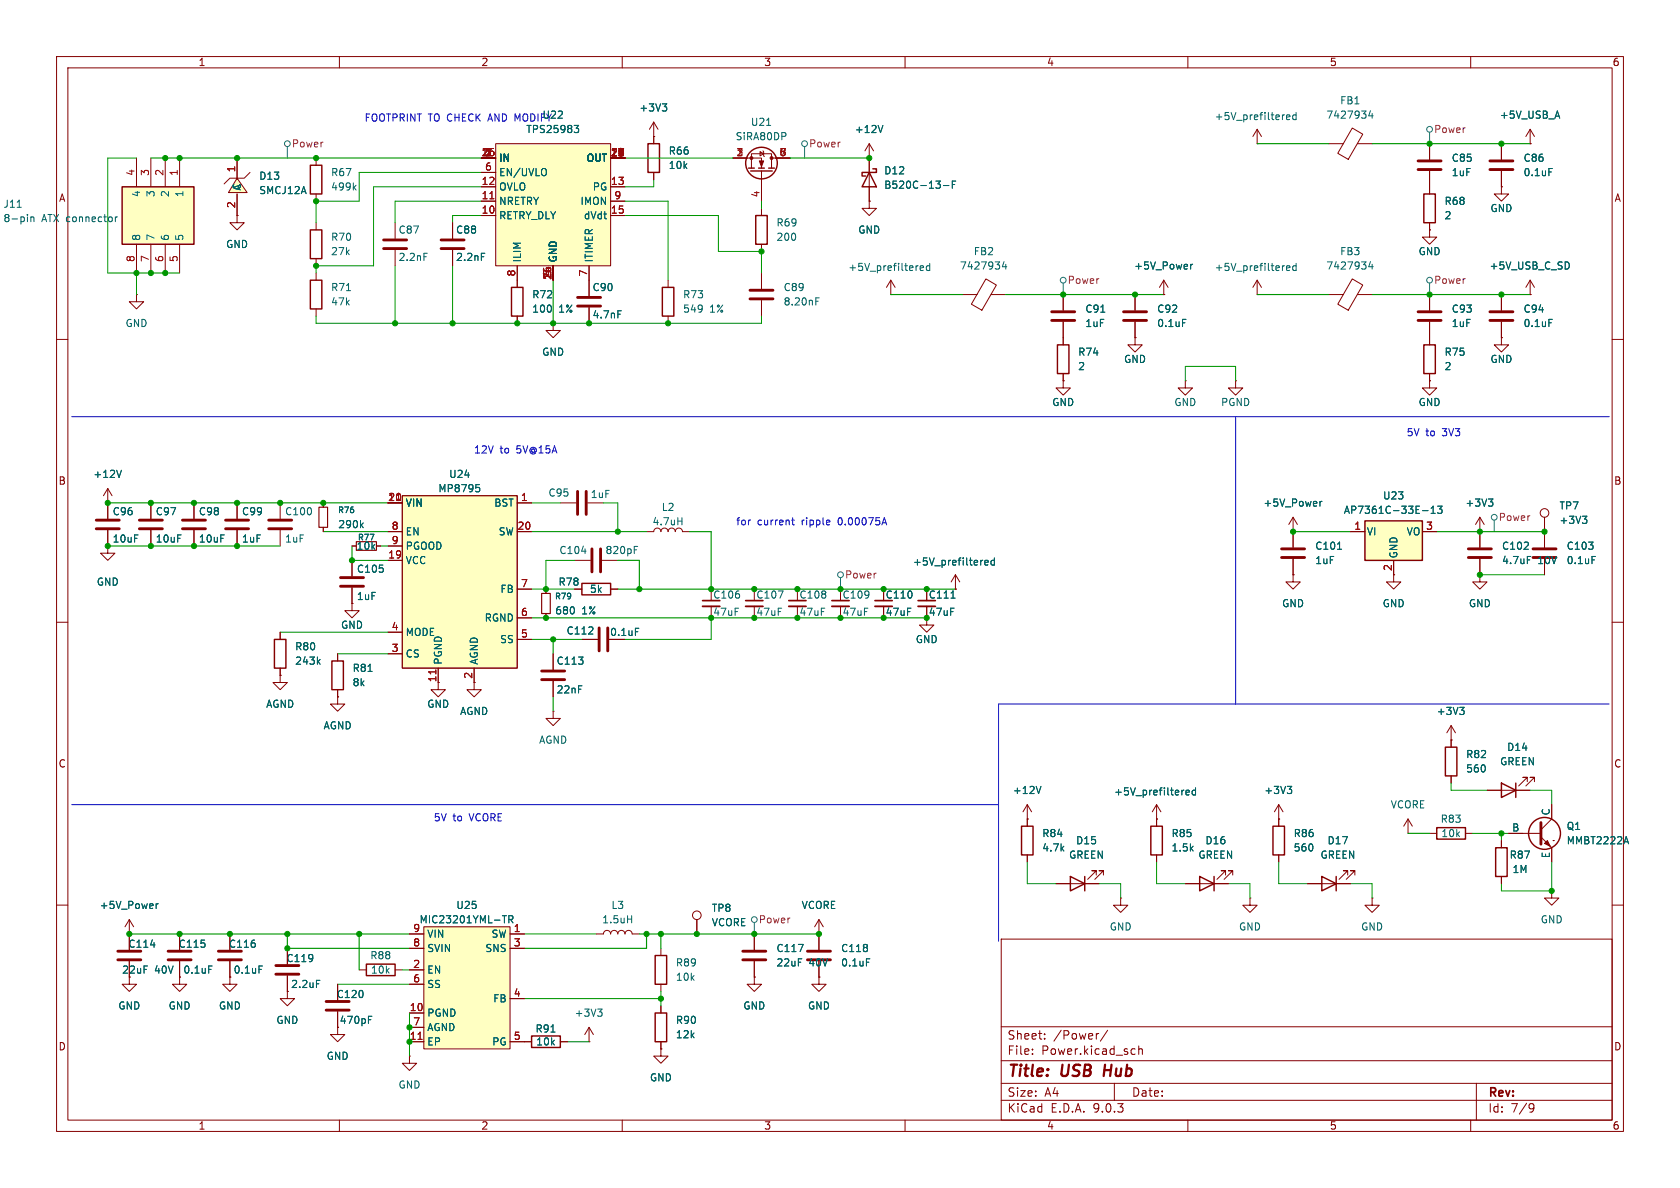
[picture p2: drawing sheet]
<svg xmlns="http://www.w3.org/2000/svg" width="297mm" height="210mm" viewBox="0 0 297 210" stroke-linecap="round" stroke-linejoin="round" font-family="sans-serif">
<g fill="none" stroke="#840000" stroke-width=".18">
<path d="M10 10h277v190h-277zM12 12h273v186h-273zM60 10v2M110 10v2M160 10v2M210 10v2M260 10v2M55.9 27.9v1.3M55.9 34.3v1.3M55.9 39.4v1.2M24.1 52.1v1.2h-1.2l1.2 1.3 1.3-1.3h-1.3M24.1 52.1h.1"/>
<path d="M55.9 45.7v1.3M97.8 57.2v1.2h1.3l-1.3 1.3-1.3-1.3h1.3M97.8 57.2h.1M222.2 52.1h.1M222.2 49.5l-.7 1.3M222.2 49.5l.8 1.3M222.2 49.5v2.6M10 60h2M285 60h2M19 88.9h.1M19 86.4v5.3M19 93.7v2.8"/>
<path d="M19 86.4l-.7 1.2M19 86.4l.8 1.2M26.7 88.9v2.8M26.7 93.7v2.8M34.3 88.9v2.8M34.3 93.7v2.8M41.9 88.9v2.8M41.9 93.7v2.8M49.5 88.9v2.8M49.5 93.7v2.8M114.3 94h1.3a.64 .64 0 0 1 .6-.7 .64 .64 0 0 1 .6 .7 .64 .64 0 0 1 .7-.7 .64 .64 0 0 1 .6 .7 .64 .64 0 0 1 .6-.7 .64 .64 0 0 1 .7 .7 .64 .64 0 0 1 .6-.7 .64 .64 0 0 1 .6 .7h1.3M10 110h2"/>
<path d="M285 110h2M10 160h2M144.8 165.1h.1M144.8 162.6l-.8 1.2M144.8 162.6l.7 1.2M144.8 162.6v2.5M177 166h108v32h-108zM285 160h2M60 198v2M92.7 184.2h1.3M99.1 184.2h1.2M110 198v2"/>
<path d="M160 198v2M177 194.5h108M177 191.5h108M177 187.5h108M177 181.5h108M182.5 186.3v.1M182.5 185.5v.1M184.7 183.6v.1M184.7 182.8v.1M194.2 182.7l-.2 .1M195.8 182.1l-1.3 2M197 191.5v3"/>
<path d="M200.2 185.4l.5 .1M200.7 186.3l-.5 .1M201.3 185.5l.2-.1 .4 .1 .1 .9M201.3 184.9v1.5M210 198v2M260 198v2M261 191.5v6.5M270.6 195.1l.5 .1a.99 .99 0 0 1-.4 1.4h-.2M271.2 195.7l-.3 .3h-.3"/>
</g>
<path d="M195.4 188.2l-.3 2" fill="none" stroke="#840000" stroke-width=".4"/>
<path d="M54.9 29.2h2v5.1h-2zM54.9 40.6h2v5.1h-2zM94 183.1h5.1v2.1h-5.1z" fill="none" stroke="#840000" stroke-width=".25"/>
<path d="M62.6 33.1l.3 .5M62.9 32.8l-.4 .4M227.4 47.4l.6-.1v-.3h-.4l-.2 .2 .1 .6h.5M229.1 47h-.3l-.3 .2 .2 .6h.4M229.1 46.6v1.2M21.5 83.1l-.5 1.3M119.8 92.1h.8M120.6 91.5v1.3M97.4 182.4h.7" fill="none" stroke="#006464" stroke-width=".18"/>
<path d="M17 91.9h4.1M17 93.5h4.1M24.6 91.9h4.1M24.6 93.5h4.1M32.3 91.9h4M32.3 93.5h4M39.9 91.9h4M39.9 93.5h4M47.5 91.9h4.1M47.5 93.5h4.1" fill="none" stroke="#840000" stroke-width=".51"/>
<path d="M139.4 106.2h3.1" fill="none" stroke="#840000" stroke-width=".3"/>
<path d="M139.4 107.2h3.1" fill="none" stroke="#840000" stroke-width=".33"/>
<path d="M74.9 163.8h15.3v21.6h-15.3z" fill="#ffffc2"/>
<g fill="none" stroke="#840000" stroke-width=".18">
<path d="M218.4 67.3v1.3h1.3l-1.3 1.3-1.2-1.3h1.2M218.4 67.3h.1M19 96.5v1.3h1.3l-1.3 1.3-1.2-1.3h1.2M19 96.5h.1M57.1 88.9v.8M57.1 93.2v.8M62.2 96.5h.8M66.5 96.5h.8M72.4 165.1h2.5M72.4 167.6h2.5M72.4 171.5h2.5M72.4 174h2.5"/>
<path d="M72.4 179.1h2.5M74.9 163.8h15.3v21.6h-15.3zM90.2 165.1h2.5M90.2 167.6h2.5M90.2 176.5h2.5M72.4 181.6h2.5M72.4 184.2h2.5M90.2 184.2h2.5"/>
</g>
<path d="M73.9 183.7h.7" fill="none" stroke="#a90000" stroke-width=".18"/>
<path d="M63.9 92.8l.3 .5M64.2 92.4l-.5 .5M137.6 104.5h.8l-.5 1.2M88.8 161.9h.7M90 162.5h.6l.1-.2-.1-.3-.6-.1v1.2M90.3 162.5l.4 .6" fill="none" stroke="#006464" stroke-width=".18"/>
<path d="M56.4 89.7h1.5v3.5h-1.5zM63 95.8h3.5v1.5h-3.5z" fill="none" stroke="#840000" stroke-width=".2"/>
<path d="M131.8 106.2h3.1M147.1 106.2h3" fill="none" stroke="#840000" stroke-width=".3"/>
<path d="M131.8 107.2h3.1M147.1 107.2h3" fill="none" stroke="#840000" stroke-width=".33"/>
<path d="M41.9 31.5l1.8 2.5h-3.3z" fill="#ffffc2"/>
<g fill="none" stroke="#840000" stroke-width=".18">
<path d="M41.9 31.5l1.8 2.5h-3.3zM41.9 38.1v1.3h1.3l-1.3 1.2-1.3-1.2h1.3M41.9 38.1h.1M41.9 27.9v3.9M41.9 34.3v3.8M44.2 30.5l-1 1h-2.6l-1 1M69.8 39.4v2.8M80 39.4v2.8M115.6 24.1v1.3M115.6 30.5v1.3M129.5 27.9h5.1v1.8M132.8 29.7v-2.5h3.6v2.5"/>
<path d="M134.4 26.8l.6 .4-.6 .4zM134.6 30.2v5.4M134.6 36.8v1.3M134.9 26.7l.1 .1v.8l.1 .1M136.4 27.9h3.3M153.7 27.9h.1M153.7 35.6v1.2h1.2l-1.2 1.3-1.3-1.3h1.3M153.7 35.6h.1M153.7 25.4l-.8 1.3M153.7 25.4l.7 1.3M153.7 25.4v2.5M55.9 48.3v1.2"/>
<path d="M55.9 54.6v1.3M69.8 44.2v2.8M80 44.2v2.8M91.4 49.5v1.3M91.4 55.9v1.3M104.1 49.5v2.8M104.1 54.4v2.8M118.1 49.5v1.3M118.1 55.9v1.3M134.6 43.2v1.3M134.6 48.3v2.8M134.6 53.1v2.8"/>
<path d="M157.5 52.1h.1M157.5 49.5l-.8 1.3M157.5 49.5l.7 1.3M157.5 49.5v2.6M62.2 99.1v2.8M99.1 88.9h2.8M103.9 88.9h2.8M62.2 106.7v1.3h1.3l-1.3 1.2-1.2-1.2h1.2M62.2 106.7h.1M62.2 103.9v2.8M22.9 165.1h.1M22.9 169.9v4.1h1.2l-1.2 1.3-1.3-1.3h1.3"/>
<path d="M22.9 162.6l-.8 1.2M22.9 162.6l.7 1.2M22.9 162.6v5.3M31.7 172.7v1.3h1.3l-1.3 1.3-1.2-1.3h1.2M31.7 172.7h.1M31.7 165.1v2.8M31.7 169.9v2.8M50.8 175.3v1.2h1.3l-1.3 1.3-1.3-1.3h1.3M59.7 178.8v4.1h1.3l-1.3 1.3-1.3-1.3h1.3M59.7 174v2.8M63.5 171.5h1.3M69.8 171.5h1.3"/>
<path d="M105.4 165.1h1.3a.64 .64 0 0 1 .6-.6 .64 .64 0 0 1 .6 .6 .64 .64 0 0 1 .7-.6 .64 .64 0 0 1 .6 .6 .64 .64 0 0 1 .7-.6 .64 .64 0 0 1 .6 .6 .64 .64 0 0 1 .6-.6 .64 .64 0 0 1 .7 .6h1.2M116.8 167.6v1.3M116.8 174v1.3M116.8 177.8v1.3M123.2 162.6v2.5M72.4 186.7v1.3h1.3l-1.3 1.2-1.3-1.2h1.3M72.4 186.7h.1M104.1 184.2h.1M104.1 181.6l-.7 1.3M104.1 181.6l.8 1.3M104.1 181.6v2.6M116.8 185.4v1.3h1.3l-1.3 1.3-1.2-1.3h1.2"/>
<path d="M116.8 185.4h.1M116.8 184.2v1.2"/>
<circle cx="123.2" cy="161.8" r=".76"/>
</g>
<g fill="none" stroke="#840000" stroke-width=".51">
<path d="M67.8 42.4h4.1M67.8 43.9h4.1M78 42.4h4M78 43.9h4M102.1 52.6h4.1M102.1 54.1h4.1M132.6 51.3h4.1M132.6 52.8h4.1M102.1 86.9v4M103.6 86.9v4M60.2 102.1h4.1M60.2 103.6h4.1"/>
<path d="M20.8 168.1h4.1M20.8 169.7h4.1M29.7 168.1h4.1M29.7 169.7h4.1M57.7 177h4M57.7 178.6h4"/>
</g>
<g fill="none" stroke="#006464" stroke-width=".18">
<path d="M135.5 22.2h.8M156.1 22.2l-.4 1.2M61.3 51.4h.7M74.9 44.8h.6M85.1 44.8h.6M109.2 54.9h.6M144.2 53.3h.4M144.2 52.6h.6M162.7 47.4l.6-.1-.1-.3h-.3l-.2 .2v.6h.5M164.4 47h-.4l-.2 .2 .1 .6h.5M164.4 46.6v1.2M27.6 159.8v.8"/>
<path d="M28 159.8l-.4 .2M26.6 167h.8M36.9 170.8h.6M65.1 179.6h.6M105.7 178.4h.7l-.4 .5M106.2 178.9l.2 .2v.3l-.2 .2M110.9 162.5h.8M111.7 161.9v1.2M65.1 180.3h.5"/>
</g>
<g fill="none" stroke="#840000" stroke-width=".25">
<path d="M114.6 25.4h2v5.1h-2zM132.3 29.7h1M132.7 30.2h3.8M133.6 38.1h2v5.1h-2zM134.1 29.7h1M135.9 29.7h1M54.9 49.5h2v5.1h-2zM90.4 50.8h2.1v5.1h-2.1zM117.1 50.8h2v5.1h-2zM64.8 170.4h5v2.1h-5zM115.8 168.9h2.1v5.1h-2.1zM115.8 179.1h2.1v5.1h-2.1z"/>
<circle cx="134.6" cy="28.8" r="2.79"/>
</g>
<g fill="#840000" stroke="#840000" stroke-width=".18">
<path d="M134.2 28.4h.8l-.4 1.1z"/>
<circle cx="136.4" cy="27.9" r=".25"/>
<circle cx="132.8" cy="27.9" r=".25"/>
</g>
<path d="M71.1 87.6h20.3v30.5h-20.3z" fill="#ffffc2"/>
<g fill="none" stroke="#840000" stroke-width=".18">
<path d="M68.6 88.9h2.5M68.6 94h2.5M68.6 96.5h2.5M68.6 99.1h2.5M71.1 87.6h20.3v30.5h-20.3zM91.4 88.9h2.6M91.4 94h2.6M68.6 111.8h2.5M68.6 115.6h2.5M77.5 118.1v3.8h1.2l-1.2 1.3-1.3-1.3h1.3M83.8 118.1v3.8h1.3l-1.3 1.3-1.3-1.3h1.3M91.4 104.1h2.6"/>
<path d="M91.4 109.2h2.6M91.4 113h2.6M97.8 115.6v2.8M97.8 125.7v1.3h1.3l-1.3 1.3-1.3-1.3h1.3M97.8 125.7h.1M97.8 120.4v2.8"/>
</g>
<path d="M77.1 118.4v.7" fill="none" stroke="#a90000" stroke-width=".18"/>
<path d="M84.2 85.7h.6M84.3 86.2h.3l.2 .2-.1 .5h-.4" fill="none" stroke="#006464" stroke-width=".18"/>
<path d="M95.8 118.6h4M95.8 120.1h4" fill="none" stroke="#840000" stroke-width=".51"/>
<path d="M21.6 33h12.7v10.2h-12.7z" fill="#ffffc2"/>
<path d="M21.6 33h12.7v10.2h-12.7zM48.5 113h2v5.1h-2zM58.7 116.8h2v5.1h-2zM102.9 103.1h5v2.1h-5z" fill="none" stroke="#840000" stroke-width=".25"/>
<g fill="none" stroke="#840000" stroke-width=".18">
<path d="M24.1 27.9v5.1M26.7 27.9v5.1M29.2 27.9v5.1M31.7 27.9v5.1M24.1 43.2v5.1M26.7 43.2v5.1M29.2 43.2v5.1M31.7 43.2v5.1M101.6 99.1h2.8M49.5 119.4v1.3h1.3l-1.3 1.2-1.2-1.2h1.2M49.5 119.4h.1M49.5 111.8v1.2"/>
<path d="M49.5 118.1v1.3M59.7 115.6v1.2M96.5 104.1v.8M96.5 108.5v.7M101.6 104.1h1.3M102.9 113h2.8M107.9 104.1h1.3M59.7 123.2v1.3h1.3l-1.3 1.2-1.3-1.2h1.3M59.7 123.2h.1M59.7 121.9v1.3M40.6 172.7v1.3h1.3l-1.3 1.3-1.2-1.3h1.2M40.6 172.7h.1"/>
<path d="M40.6 165.1v2.8M40.6 169.9v2.8M50.8 167.6v2.8M50.8 172.5v2.8M133.3 172.7v1.3h1.3l-1.3 1.3-1.2-1.3h1.2M133.3 172.7h.1M133.3 165.1v2.8M133.3 169.9v2.8M144.8 172.7v1.3h1.2l-1.2 1.3-1.3-1.3h1.3M144.8 172.7h.1M144.8 165.1v2.8M144.8 169.9v2.8"/>
</g>
<g fill="none" stroke="#006464" stroke-width=".18">
<path d="M3 36.6h.8M5.5 38.3v.9M5.5 38.5l.1-.2 .3 .1 .1 .8M20.4 38.3v.9M20.8 38.3l-.4 .3M102.8 97.4h.8M112.1 97.2h.5M112.1 96.6h.6M56.2 116.9l.4 .5M56.6 116.6l-.5 .5M65.1 118.7h.7M112.3 111.1h.6"/>
<path d="M45.8 170.8h.6M55.9 173.3h.7M141.1 166.9h.9l-.6 1.3M153.2 169.5h.6"/>
</g>
<path d="M104.6 97v4.1M106.2 97v4.1M105.9 111v4.1M107.4 111v4.1M38.6 168.1h4.1M38.6 169.7h4.1M48.8 170.7h4M48.8 172.2h4M131.3 168.1h4.1M131.3 169.7h4.1M142.7 168.1h4.1M142.7 169.7h4.1" fill="none" stroke="#840000" stroke-width=".51"/>
<path d="M124.2 106.2h3.1M154.7 106.2h3" fill="none" stroke="#840000" stroke-width=".3"/>
<path d="M124.2 107.2h3.1M154.7 107.2h3" fill="none" stroke="#840000" stroke-width=".33"/>
<path d="M95.8 104.9h1.5v3.6h-1.5z" fill="none" stroke="#840000" stroke-width=".2"/>
<path d="M87.6 25.4h20.3v21.6h-20.3z" fill="#ffffc2"/>
<g fill="none" stroke="#840000" stroke-width=".18">
<path d="M85.1 27.9h2.5M85.1 30.5h2.5M85.1 33h2.5M85.1 35.6h2.5M85.1 38.1h2.5M87.6 25.4h20.3v21.6h-20.3zM107.9 27.9h2.6M107.9 33h2.6M107.9 35.6h2.6M107.9 38.1h2.6M115.6 24.1h.1M115.6 21.6l-.8 1.3"/>
<path d="M115.6 21.6l.7 1.3M115.6 21.6v2.5M153.7 27.9v7.7M222.2 25.4h.1M222.2 22.9l-.7 1.2M222.2 22.9l.8 1.2M222.2 22.9v2.5M234.9 25.4h2.6M239.1 22.6l1.8 1.1-2.5 4.5-1.9-1.1zM240 25.4h2.6M252.7 25.4v2.8M252.7 30.2v4.1"/>
<path d="M252.7 39.4v1.2M265.4 33v1.3h1.3l-1.3 1.3-1.2-1.3h1.2M265.4 33h.1M265.4 25.4v2.8M265.4 30.2v2.8M270.5 25.4h.1M270.5 22.9v2.5M270.5 22.9l-.8 1.2M270.5 22.9l.8 1.2M91.4 47v2.5M97.8 47v2.5M104.1 47v2.5"/>
<path d="M170.2 52.1h2.5M174.3 49.3l1.8 1.1-2.5 4.4-1.9-1zM175.2 52.1h2.6M188 52.1v2.8M188 56.9v4.1M200.7 59.7v1.3h1.2l-1.2 1.2-1.3-1.2h1.3M200.7 59.7h.1M200.7 52.1v2.8M200.7 56.9v2.8M205.7 52.1h.1M205.7 49.5l-.7 1.3M205.7 49.5l.8 1.3"/>
<path d="M205.7 49.5v2.6M252.7 40.6v1.3h1.3l-1.3 1.3-1.2-1.3h1.2M252.7 40.6h.1M252.7 52.1v2.8M252.7 56.9v4.1M265.4 59.7v1.3h1.3l-1.3 1.2-1.2-1.2h1.2M265.4 59.7h.1M265.4 52.1v2.8M265.4 56.9v2.8M270.5 52.1h.1M270.5 49.5l-.8 1.3M270.5 49.5l.8 1.3"/>
<path d="M270.5 49.5v2.6M188 67.3v1.3h1.2l-1.2 1.3-1.3-1.3h1.3M188 67.3h.1M188 66v1.3M209.5 67.3v1.3h1.3l-1.3 1.3-1.2-1.3h1.2M209.5 67.3h.1M252.7 67.3v1.3h1.3l-1.3 1.3-1.2-1.3h1.2M252.7 67.3h.1M252.7 66v1.3M228.6 94v2.8M228.6 98.8v2.8M261.6 94h.1"/>
<path d="M261.6 91.4v5.4M261.6 98.8v2.8M261.6 91.4l-.7 1.3M261.6 91.4l.8 1.3M273 91.4v5.4M273 98.8v2.8M163.8 109.2v1.3h1.3l-1.3 1.3-1.2-1.3h1.2M168.9 104.1h.1M168.9 101.6l-.8 1.3M168.9 101.6l.8 1.3M168.9 101.6v2.5M228.6 101.6v1.3h1.3l-1.3 1.2-1.3-1.2h1.3"/>
<path d="M228.6 101.6h.1M246.4 101.6v1.3h1.2l-1.2 1.2-1.3-1.2h1.3M261.6 101.6v1.3h1.3l-1.3 1.2-1.3-1.2h1.3M261.6 101.6h.1M256.5 130.8h.1M256.5 128.3v3.8M256.5 137.2v1.2M256.5 128.3l-.7 1.2M256.5 128.3l.8 1.2M262.9 139.7h7.6M270 138.2v-.8h-.8h.8l-1.5 1.5M271.3 138.2v-.8h-.8h.8l-1.6 1.5"/>
<path d="M181.6 144.8h.1M181.6 142.2l-.8 1.3M181.6 142.2l.8 1.3M181.6 142.2v3.9M181.6 151.1v1.3M186.7 156.2h7.6M193.8 154.7v-.8h-.8h.8l-1.5 1.5M195.1 154.7v-.8h-.8h.8l-1.6 1.5M198.1 158.8v1.2h1.3l-1.3 1.3-1.3-1.3h1.3M198.1 158.8h.1M204.5 144.8h.1M204.5 142.2l-.8 1.3"/>
<path d="M204.5 142.2l.7 1.3M204.5 142.2v3.9M204.5 151.1v1.3M209.5 156.2h7.7M216.7 154.7v-.8h-.8h.8l-1.6 1.5M217.9 154.7v-.8h-.7h.7l-1.5 1.5M221 158.8v1.2h1.2l-1.2 1.3-1.3-1.3h1.3M221 158.8h.1M226.1 144.8h.1M226.1 142.2l-.8 1.3M226.1 142.2l.7 1.3M226.1 142.2v3.9"/>
<path d="M226.1 151.1v1.3M231.1 156.2h7.7M238.3 154.7v-.8h-.8h.8l-1.6 1.5M239.5 154.7v-.8h-.7h.7l-1.5 1.5M242.6 158.8v1.2h1.2l-1.2 1.3-1.3-1.3h1.3M242.6 158.8h.1M248.9 147.3h.1M248.9 144.8l-.7 1.3M248.9 144.8l.8 1.3M248.9 144.8v2.5M252.7 147.3h1.3M259.1 147.3h1.2"/>
<path d="M265.4 148.6v1.3M265.4 154.9v1.3M266.7 147.3h5.7M272.4 148l1.9 1.9v2.5M274.3 157.5v1.3h1.3l-1.3 1.2-1.3-1.2h1.3M274.3 157.5h.1M274.3 142.2v2.6l-1.9 1.9M274.6 148.6h.1"/>
<circle cx="273.1" cy="90.7" r=".76"/>
</g>
<g fill="none" stroke="#006464" stroke-width=".18">
<path d="M117.1 18.4h.8l-.5 .4M117.6 18.8l.3 .3v.3l-.3 .2M229.1 19.9v1.3M242.3 19.6l-.3 .9h.8M275.3 19.6l.4 1.3M96.4 29.9a.9 .9 0 0 1 0 1.1M101.5 22.2h.8l-.4 .5 .3 .1 .1 .4-.2 .2h-.4M166.8 32.8h1M168.4 32.6h.4M169 32h-.6v1.3M227.4 20.7l.6-.1v-.2l-.4-.1-.2 .2 .1 .6h.5M229.1 20.4l-.3-.1-.3 .2 .2 .6h.4"/>
<path d="M242.6 20.1v.8M273.8 29.8h.6M177.5 46.2l-.3 .9h.8M177.8 46.7v.9M194.6 55.2h.7M209.1 56.5h.6M210.5 46.7v.9M210.9 46.7l-.4 .3M273.8 56.5h.6M277.2 46.4l.2 .4-.2 .7M174.1 99.5l.6-.2-.1-.2-.3-.1-.2 .2 .1 .6h.4M175.8 99.1l-.4-.1-.2 .3 .1 .5h.5"/>
<path d="M175.8 98.6v1.3M236.5 97.1h.7M263.1 88.2h.8l-.4 .5M263.7 88.7l.2 .2v.3l-.2 .3M270 98.4h.6M279.8 91.3h.7l-.4 .4M280.3 91.7l.2 .3v.3l-.2 .2M281.4 98.4h.7M168.1 105.7h.8M184 139l-.4 1.3M211.4 139.7h-.4l-.3 .2 .2 .6h.5M211.4 139.3v1.2"/>
<path d="M227.6 139h.8l-.5 .5M228.1 139.5l.3 .2v.3l-.3 .3M258.1 125h.7l-.4 .5M258.6 125.5l.2 .3v.3l-.2 .2M209.7 140.1l.6-.1-.1-.3h-.4l-.1 .2v.6h.5M287.2 148.8h.6M287.5 147.9l.4 1.3"/>
</g>
<path d="M86.6 35.1h.7" fill="none" stroke="#a90000" stroke-width=".18"/>
<g fill="none" stroke="#840000" stroke-width=".25">
<path d="M153.7 30.5l1.2 2.5h-2.5zM154.3 29.8h.6v.7h-2.5v.6h.6M251.7 34.3h2v5.1h-2zM186.9 61h2.1v5h-2.1zM251.7 61h2v5h-2zM255.5 132.1h2.1v5.1h-2.1zM265.4 138.4l2.6 1.3-2.6 1.3zM268 138.4v2.6M180.6 146.1h2v5h-2zM189.2 154.9l2.6 1.3-2.6 1.3zM191.8 154.9v2.6M203.5 146.1h2v5h-2z"/>
<path d="M212.1 154.9l2.5 1.3-2.5 1.3zM214.6 154.9v2.6M225 146.1h2.1v5h-2.1zM233.7 154.9l2.5 1.3-2.5 1.3zM236.2 154.9v2.6M254 146.3h5.1v2h-5.1zM264.4 149.9h2v5h-2z"/>
<circle cx="273" cy="147.3" r="2.82"/>
</g>
<g fill="none" stroke="#840000" stroke-width=".51">
<path d="M250.7 28.4h4.1M250.7 30h4.1M263.4 28.4h4.1M263.4 30h4.1M185.9 55.1h4.1M185.9 56.6h4.1M198.6 55.1h4.1M198.6 56.6h4.1M250.7 55.1h4.1M250.7 56.6h4.1M263.4 55.1h4.1M263.4 56.6h4.1"/>
<path d="M226.6 97h4M226.6 98.6h4M259.6 97h4.1M259.6 98.6h4.1M271 97h4.1M271 98.6h4.1M272.4 145.4v3.8"/>
</g>
<path d="M273 149.1l.6-.5 .5 1z" fill="#840000" stroke="#840000" stroke-width=".18"/>
<path d="M162.3 106.2h3.1" fill="none" stroke="#840000" stroke-width=".3"/>
<path d="M162.3 107.2h3.1" fill="none" stroke="#840000" stroke-width=".33"/>
<path d="M241.3 92.1h10.2v7h-10.2z" fill="#ffffc2"/>
<path d="M241.3 92.1h10.2v7h-10.2z" fill="none" stroke="#840000" stroke-width=".25"/>
<g fill="none" stroke="#840000" stroke-width=".18">
<path d="M41.9 38.1h.1M41.9 27.9v3.9M41.9 34.3v3.8M80 39.4v2.8M85.1 27.9h2.5M85.1 30.5h2.5M85.1 33h2.5M85.1 35.6h2.5M85.1 38.1h2.5M107.9 27.9h2.6M107.9 33h2.6M107.9 35.6h2.6"/>
<path d="M107.9 38.1h2.6M115.6 24.1h.1M115.6 24.1v1.3M115.6 30.5v1.3M153.7 27.9h.1M153.7 35.6h.1M153.7 27.9v2.6M153.7 33v2.6M252.7 25.4v2.8M252.7 30.2v4.1M252.7 39.4v1.2M265.4 33h.1"/>
<path d="M265.4 25.4v2.8M265.4 30.2v2.8M270.5 25.4h.1M80 44.2v2.8M91.4 47v3.8M91.4 55.9v1.3M97.8 57.2h.1M97.8 47v2.5M104.1 47v5.3M104.1 54.4v2.8M188 52.1v2.8M188 56.9v4.1"/>
<path d="M200.7 59.7h.1M200.7 52.1v2.8M200.7 56.9v2.8M205.7 52.1h.1M234.9 52.1h2.6M239.1 49.3l1.8 1.1-2.5 4.4-1.9-1zM240 52.1h2.6M252.7 40.6h.1M252.7 52.1v2.8M252.7 56.9v4.1M265.4 59.7h.1M265.4 52.1v2.8"/>
<path d="M265.4 56.9v2.8M270.5 52.1h.1M188 67.3h.1M188 66v1.3M252.7 67.3h.1M252.7 66v1.3M19 88.9h.1M19 96.5h.1M19 88.9v2.8M19 93.7v2.8M26.7 88.9v2.8M26.7 93.7v2.8"/>
<path d="M34.3 88.9v2.8M34.3 93.7v2.8M41.9 88.9v2.8M41.9 93.7v2.8M57.1 88.9v.8M57.1 93.2v.8M62.2 96.5h.8M62.2 99.1v2.8M66.5 96.5h.8M68.6 94h2.5M68.6 96.5h2.5M68.6 88.9h2.5"/>
<path d="M68.6 99.1h2.5M91.4 94h2.6M91.4 88.9h2.6M228.6 94h.1M228.6 91.4l-.8 1.3M228.6 91.4l.8 1.3M228.6 91.4v5.4M228.6 98.8v2.8M238.8 94h2.5M246.4 99.1v2.5M251.5 94h2.5M261.6 94h.1"/>
<path d="M261.6 94v2.8M261.6 98.8v2.8M273 91.4v5.4M273 98.8v2.8M49.5 119.4h.1M49.5 111.8v1.2M49.5 118.1v1.3M59.7 115.6v1.2M62.2 106.7h.1M62.2 103.9v2.8M68.6 111.8h2.5M68.6 115.6h2.5"/>
<path d="M77.5 118.1v2.6M83.8 118.1v2.6M91.4 104.1h2.6M91.4 109.2h2.6M91.4 113h2.6M96.5 104.1v.8M96.5 108.5v.7M97.8 115.6v2.8M101.6 104.1h1.3M102.9 113h2.8M107.9 104.1h1.3M168.9 104.1h.1"/>
<path d="M228.6 101.6h.1M261.6 101.6h.1M59.7 123.2h.1M59.7 121.9v1.3M97.8 120.4v2.8M256.5 130.8h.1M256.5 130.8v1.3M256.5 137.2v1.2M262.9 139.7h2.5M268 139.7h2.5M181.6 144.8h.1M181.6 144.8v1.3"/>
<path d="M181.6 151.1v1.3M186.7 156.2h2.5M191.8 156.2h2.5M204.5 144.8h.1M204.5 144.8v1.3M204.5 151.1v1.3M209.5 156.2h2.6M214.6 156.2h2.6M226.1 144.8h.1M226.1 144.8v1.3M226.1 151.1v1.3M231.1 156.2h2.6"/>
<path d="M236.2 156.2h2.6M265.4 148.6v1.3M265.4 154.9v1.3M266.7 147.3h2.5M274.3 142.2v2.6M274.3 149.9v2.5M22.9 165.1h.1M22.9 165.1v2.8M22.9 169.9v2.8M31.7 172.7h.1M31.7 165.1v2.8M31.7 169.9v2.8"/>
<path d="M40.6 172.7h.1M40.6 165.1v2.8M40.6 169.9v2.8M50.8 167.6v2.8M50.8 172.5v2.8M59.7 174v2.8M59.7 178.8v2.8M72.4 165.1h2.5M72.4 167.6h2.5M72.4 171.5h2.5M72.4 174h2.5M72.4 179.1h2.5"/>
<path d="M90.2 165.1h2.5M90.2 167.6h2.5M90.2 176.5h2.5M116.8 177.8v1.3M123.2 162.6v2.5M133.3 172.7h.1M133.3 165.1v2.8M133.3 169.9v2.8M144.8 172.7h.1M144.8 165.1h.1M144.8 165.1v2.8M144.8 169.9v2.8"/>
<path d="M72.4 184.2h2.5M72.4 181.6h2.5M90.2 184.2h3.8M99.1 184.2h1.2M116.8 185.4h.1M116.8 184.2v1.2"/>
</g>
<g fill="none" stroke="#006464" stroke-width=".18">
<path d="M117.1 18.4h.8l-.5 .4M117.6 18.8l.3 .3v.3l-.3 .2M275.3 19.6l.4 1.3M96.4 29.9a.9 .9 0 0 1 0 1.1M101.5 22.2h.8l-.4 .5 .3 .1 .1 .4-.2 .2h-.4M156.1 22.2l-.4 1.2M166.8 32.8h1M168.4 32.6h.4M169 32h-.6v1.3M273.8 29.8h.6M85.1 44.8h.6M109.2 54.9h.6"/>
<path d="M194.6 55.2h.7M209.1 56.5h.6M210.5 46.7v.9M210.9 46.7l-.4 .3M242.3 46.2l-.3 .9h.8M242.6 46.7v.9M273.8 56.5h.6M277.2 46.4l.2 .4-.2 .7M21.5 83.1l-.5 1.3M63.9 92.8l.3 .5M64.2 92.4l-.5 .5M84.2 85.7h.6"/>
<path d="M84.3 86.2h.3l.2 .2-.1 .5h-.4M174.1 99.5l.6-.2-.1-.2-.3-.1-.2 .2 .1 .6h.4M175.8 99.1l-.4-.1-.2 .3 .1 .5h.5M175.8 98.6v1.3M233.3 88.6v.9M233.7 88.6l-.4 .3M236.5 97.1h.7M251.5 90.3h1M253 90.7h.7M253 89.8l.4-.3v1.2M254.2 89.5h.7l-.4 .5 .4 .1v.5l-.2 .1-.5-.1M263.1 88.2h.8l-.4 .5"/>
<path d="M263.7 88.7l.2 .2v.3l-.2 .3M270 98.4h.6M279.8 91.3h.7l-.4 .4M280.3 91.7l.2 .3v.3l-.2 .2M281.4 98.4h.7M56.2 116.9l.4 .5M56.6 116.6l-.5 .5M65.1 118.7h.7M112.3 111.1h.6M168.1 105.7h.8M184 139l-.4 1.3M211.4 139.7h-.4l-.3 .2 .2 .6h.5"/>
<path d="M211.4 139.3v1.2M227.6 139h.8l-.5 .5M228.1 139.5l.3 .2v.3l-.3 .3M258.1 125h.7l-.4 .5M258.6 125.5l.2 .3v.3l-.2 .2M27.6 159.8v.8M28 159.8l-.4 .2M209.7 140.1l.6-.1-.1-.3h-.4l-.1 .2v.6h.5M287.2 148.8h.6M287.5 147.9l.4 1.3M26.6 167h.8M36.9 170.8h.6"/>
<path d="M45.8 170.8h.6M55.9 173.3h.7M65.1 179.6h.6M88.8 161.9h.7M90 162.5h.6l.1-.2-.1-.3-.6-.1v1.2M90.3 162.5l.4 .6M141.1 166.9h.9l-.6 1.3M153.2 169.5h.6M65.1 180.3h.5M97.4 182.4h.7"/>
</g>
<g fill="none" stroke="#484848" stroke-width=".18">
<path d="M50.8 25.9v2M142.2 25.9v2M252.7 23.4v2M188 50v2.1M252.7 50v2.1M264.2 91.9v2.1M148.6 102.1v2M133.3 163.1v2"/>
<circle cx="50.8" cy="25.4" r=".51"/>
<circle cx="142.2" cy="25.4" r=".51"/>
<circle cx="252.7" cy="22.9" r=".51"/>
<circle cx="188" cy="49.5" r=".51"/>
<circle cx="252.7" cy="49.5" r=".51"/>
<circle cx="264.2" cy="91.4" r=".51"/>
<circle cx="148.6" cy="101.6" r=".51"/>
<circle cx="133.4" cy="162.6" r=".51"/>
</g>
<path d="M12.7 73.7h271.8M218.4 73.7v50.8M139.9 91.9h.5M140.1 91.5v1.1l.3 .2M146.7 92v.2l-.6 .2M156 92.4h.6M156.3 91.5l.5 1.3M284.5 124.5h-108v41.9M12.7 142.2h163.8" fill="none" stroke="#0000c2" stroke-width=".18"/>
<g fill="none" stroke="#009600" stroke-width=".2">
<path d="M26.7 27.9h58.4M139.7 27.9h14M222.2 25.4h12.7M242.6 25.4h27.9M157.5 52.1h12.7M177.8 52.1h27.9M222.2 52.1h12.7M242.6 52.1h27.9M19 88.9h49.6M109.2 99.1h3.8v5M121.9 94h3.8v10.1M228.6 94h10.2"/>
<path d="M254 94h19M109.2 104.1h59.7M248.9 147.3h3.8M22.9 165.1h49.5M50.8 165.1v2.5h21.6M63.5 165.1v6.4M113 165.1h31.8M114.3 165.1v2.5h-21.6M116.8 165.1v2.5M100.3 184.2h3.8"/>
</g>
<g fill="none" stroke="#009600" stroke-width=".18">
<path d="M24.1 27.9h-5.1v20.4h12.7M85.1 30.5h-21.6v5.1h-7.6v3.8M85.1 33h-19.1v14h-10.1v1.3M85.1 35.6h-15.3v3.8M85.1 38.1h-5.1v1.3M110.5 38.1h16.5v6.4h7.6v3.8M110.5 35.6h7.6v13.9M110.5 27.9h19M115.6 31.8v1.2h-5.1M134.6 35.6v1.2M24.1 48.3v3.8M55.9 55.9v1.3h78.7v-1.3"/>
<path d="M69.8 47v10.2M80 47v10.2M97.8 49.5v7.7M209.5 67.3v-2.5h8.9v2.5M19 96.5h30.5M57.1 94h11.5M62.2 96.5v2.6h6.4M67.3 96.5h1.3M94 88.9h5.1M94 94h20.3M101.6 99.1h-5.1v5M106.7 88.9h2.5v5.1"/>
<path d="M49.5 111.8h19.1M59.7 115.6h8.9M94 113h8.9M94 109.2h69.8M94 104.1h7.6M97.8 113v2.6M125.7 109.2v3.8h-15.2M261.6 101.6h11.4M97.8 123.2v2.5M256.5 138.4v1.3h6.4M270.5 139.7h3.8v2.5M181.6 152.4v3.8h5.1"/>
<path d="M194.3 156.2h3.8v2.6M204.5 152.4v3.8h5M217.2 156.2h3.8v2.6M226.1 152.4v3.8h5M238.8 156.2h3.8v2.6M260.3 147.3h6.4M265.4 147.3v1.3M274.3 152.4v5.1h-8.9v-1.3M59.7 174h12.7M71.1 171.5h1.3M72.4 179.1v7.6M92.7 176.5h24.1"/>
<path d="M92.7 165.1h12.7M116.8 175.3v2.5"/>
</g>
<path d="M86.6 35.1h.7M77.1 118.4v.7M73.9 183.7h.7" fill="none" stroke="#a90000" stroke-width=".18"/>
<g fill="#009600" stroke="#009600" stroke-width=".18">
<circle cx="49.5" cy="88.9" r=".46"/>
<circle cx="41.9" cy="88.9" r=".46"/>
<circle cx="41.9" cy="96.5" r=".46"/>
<circle cx="26.7" cy="88.9" r=".46"/>
<circle cx="19" cy="88.9" r=".46"/>
<circle cx="34.3" cy="88.9" r=".46"/>
<circle cx="34.3" cy="96.5" r=".46"/>
<circle cx="57.1" cy="88.9" r=".46"/>
<circle cx="19" cy="96.5" r=".46"/>
<circle cx="26.7" cy="96.5" r=".46"/>
<circle cx="55.9" cy="35.6" r=".46"/>
<circle cx="55.9" cy="27.9" r=".46"/>
<circle cx="69.8" cy="57.2" r=".46"/>
<circle cx="153.7" cy="27.9" r=".46"/>
<circle cx="40.6" cy="165.1" r=".46"/>
<circle cx="31.7" cy="165.1" r=".46"/>
<circle cx="50.8" cy="167.6" r=".46"/>
<circle cx="50.8" cy="165.1" r=".46"/>
<circle cx="63.5" cy="165.1" r=".46"/>
<circle cx="114.3" cy="165.1" r=".46"/>
<circle cx="116.8" cy="165.1" r=".46"/>
<circle cx="72.4" cy="184.2" r=".46"/>
<circle cx="116.8" cy="176.5" r=".46"/>
<circle cx="72.4" cy="181.6" r=".46"/>
<circle cx="55.9" cy="47" r=".46"/>
<circle cx="26.7" cy="48.3" r=".46"/>
<circle cx="29.2" cy="48.3" r=".46"/>
<circle cx="29.2" cy="27.9" r=".46"/>
<circle cx="24.1" cy="48.3" r=".46"/>
<circle cx="31.7" cy="27.9" r=".46"/>
<circle cx="41.9" cy="27.9" r=".46"/>
<circle cx="123.2" cy="165.1" r=".46"/>
<circle cx="133.3" cy="165.1" r=".46"/>
<circle cx="22.9" cy="165.1" r=".46"/>
<circle cx="62.2" cy="99.1" r=".46"/>
<circle cx="80" cy="57.2" r=".46"/>
<circle cx="91.4" cy="57.2" r=".46"/>
<circle cx="104.1" cy="57.2" r=".46"/>
<circle cx="97.8" cy="57.2" r=".46"/>
<circle cx="134.6" cy="44.5" r=".46"/>
<circle cx="113" cy="104.1" r=".46"/>
<circle cx="188" cy="52.1" r=".46"/>
<circle cx="109.2" cy="94" r=".46"/>
<circle cx="97.8" cy="113" r=".46"/>
<circle cx="96.5" cy="104.1" r=".46"/>
<circle cx="125.7" cy="109.2" r=".46"/>
<circle cx="133.3" cy="109.2" r=".46"/>
<circle cx="96.5" cy="109.2" r=".46"/>
<circle cx="265.4" cy="147.3" r=".46"/>
<circle cx="274.3" cy="157.5" r=".46"/>
<circle cx="163.8" cy="109.2" r=".46"/>
<circle cx="144.8" cy="165.1" r=".46"/>
<circle cx="200.7" cy="52.1" r=".46"/>
<circle cx="261.6" cy="101.6" r=".46"/>
<circle cx="273" cy="94" r=".46"/>
<circle cx="252.7" cy="25.4" r=".46"/>
<circle cx="265.4" cy="52.1" r=".46"/>
<circle cx="252.7" cy="52.1" r=".46"/>
<circle cx="265.4" cy="25.4" r=".46"/>
<circle cx="261.6" cy="94" r=".46"/>
<circle cx="228.6" cy="94" r=".46"/>
<circle cx="141" cy="104.1" r=".46"/>
<circle cx="141" cy="109.2" r=".46"/>
<circle cx="133.3" cy="104.1" r=".46"/>
<circle cx="148.6" cy="104.1" r=".46"/>
<circle cx="156.2" cy="104.1" r=".46"/>
<circle cx="118.1" cy="57.2" r=".46"/>
<circle cx="125.7" cy="104.1" r=".46"/>
<circle cx="148.6" cy="109.2" r=".46"/>
<circle cx="156.2" cy="109.2" r=".46"/>
<circle cx="163.8" cy="104.1" r=".46"/>
</g>
<g font-size="2.8" fill="#840000">
<text x="178" y="190.9">Title:</text>
<text x="187.7" y="190.9">USB</text>
<text x="196" y="190.9">Hub</text>
</g>
<g font-size="2.1" fill="#840000">
<text x="178" y="184">Sheet:</text>
<text x="186.2" y="184">/Power/</text>
<text x="178" y="186.7">File:</text>
<text x="184.1" y="186.7">Power.kicad_sch</text>
<text x="178" y="196.9">KiCad</text>
<text x="178" y="194.1">Size:</text>
<text x="184.7" y="194.1">A4</text>
<text x="185.7" y="196.9">E.D.A.</text>
<text x="193.3" y="196.9">9.0.3</text>
<text x="200" y="194.1">Date:</text>
<text x="263" y="194.3">Rev:</text>
<text x="263" y="196.9">Id:</text>
<text x="267.1" y="196.9">7/9</text>
</g>
<g font-size="1.8" fill="#840000">
<text x="35" y="11.9">1</text>
<text x="85" y="11.9">2</text>
<text x="135" y="11.9">3</text>
<text x="185" y="11.9">4</text>
<text x="235" y="11.9">5</text>
<text x="285" y="11.9">6</text>
<text x="10.3" y="35.9">A</text>
<text x="285.3" y="35.9">A</text>
<text x="10.3" y="85.9">B</text>
<text x="285.3" y="85.9">B</text>
<text x="156.5" y="106">C110</text>
<text x="164.1" y="106">C111</text>
<text x="107.8" y="112.6">0.1uF</text>
<text x="156.5" y="109.1">47uF</text>
<text x="164.1" y="109.1">47uF</text>
<text x="10.3" y="135.9">C</text>
<text x="285.3" y="135.9">C</text>
<text x="21.5" y="172.3">22uF</text>
<text x="51.4" y="174.9">2.2uF</text>
<text x="10.3" y="185.9">D</text>
<text x="285.3" y="185.9">D</text>
<text x="35" y="199.9">1</text>
<text x="85" y="199.9">2</text>
<text x="135" y="199.9">3</text>
<text x="185" y="199.9">4</text>
<text x="235" y="199.9">5</text>
<text x="285" y="199.9">6</text>
</g>
<g font-size="1.8" fill="#0000c2">
<text x="64.4" y="21.7">FOOTPRINT TO CHECK</text>
<text x="86.6" y="21.7">AND MODIFY</text>
<text x="248.6" y="77.3">5V</text>
<text x="252.1" y="77.3">to</text>
<text x="255.1" y="77.3">3V3</text>
<text x="83.7" y="80.4">12V</text>
<text x="88.4" y="80.4">to</text>
<text x="91.4" y="80.4">5V@15A</text>
<text x="130" y="93.1">for</text>
<text x="133.9" y="93.1">current</text>
<text x="141.8" y="93.1">ripple</text>
<text x="148.4" y="93.1">0.00075A</text>
<text x="76.6" y="145.4">5V</text>
<text x="80.1" y="145.4">to</text>
<text x="83.1" y="145.4">VCORE</text>
</g>
<g font-size="1.8" fill="#006464">
<text x="92.9" y="23.7">TPS25983</text>
<text x="95.8" y="21.2">U22</text>
<text x="112.9" y="19.9">+3V3</text>
<text x="132.6" y="22.5">U21</text>
<text x="151" y="23.7">+12V</text>
<text x="214.6" y="21.4">+5V_prefiltered</text>
<text x="234.4" y="21.2">7427934</text>
<text x="236.8" y="18.6">FB1</text>
<text x="265.1" y="21.2">+5V_USB_A</text>
<text x="88.1" y="28.8">IN</text>
<text x="103.6" y="28.8">OUT</text>
<text x="118.1" y="27.5">R66</text>
<text x="130" y="25">SiRA80DP</text>
<text x="256.5" y="28.8">C85</text>
<text x="269.2" y="28.8">C86</text>
<text x="25" y="34.9" transform="rotate(-90 25 34.9)">4</text>
<text x="27.5" y="34.9" transform="rotate(-90 27.5 34.9)">3</text>
<text x="30.1" y="34.9" transform="rotate(-90 30.1 34.9)">2</text>
<text x="32.6" y="34.9" transform="rotate(-90 32.6 34.9)">1</text>
<text x="42.8" y="33.8" transform="rotate(-90 42.8 33.8)">A</text>
<text x="45.7" y="34.5">SMCJ12A</text>
<text x="45.7" y="32">D13</text>
<text x="58.4" y="31.3">R67</text>
<text x="58.4" y="33.9">499k</text>
<text x="88.1" y="31.3">EN/UVLO</text>
<text x="88.1" y="33.9">OVLO</text>
<text x="104.7" y="33.9">PG</text>
<text x="118.1" y="30.1">10k</text>
<text x="156.2" y="33.6">B520C-13-F</text>
<text x="156.2" y="31">D12</text>
<text x="256.5" y="31.3">1uF</text>
<text x="269.2" y="31.3">0.1uF</text>
<text x=".5" y="39.5">8-pin</text>
<text x=".5" y="36.9">J11</text>
<text x="7.4" y="39.5">ATX connector</text>
<text x="70.4" y="41.5">C87</text>
<text x="80.5" y="41.5">C88</text>
<text x="88.1" y="36.4">NRETRY</text>
<text x="88.1" y="39">RETRY_DLY</text>
<text x="102.5" y="36.4">IMON</text>
<text x="103.1" y="39">dVdt</text>
<text x="137.2" y="40.2">R69</text>
<text x="151.6" y="41.5">GND</text>
<text x="255.3" y="39">2</text>
<text x="255.3" y="36.4">R68</text>
<text x="263.4" y="37.7">GND</text>
<text x="25" y="42.7" transform="rotate(-90 25 42.7)">8</text>
<text x="27.5" y="42.7" transform="rotate(-90 27.5 42.7)">7</text>
<text x="30.1" y="42.7" transform="rotate(-90 30.1 42.7)">6</text>
<text x="32.6" y="42.7" transform="rotate(-90 32.6 42.7)">5</text>
<text x="39.9" y="44">GND</text>
<text x="58.4" y="45.3">27k</text>
<text x="58.4" y="42.8">R70</text>
<text x="70.4" y="46.3">2.2nF</text>
<text x="80.5" y="46.3">2.2nF</text>
<text x="92.3" y="46.5" transform="rotate(-90 92.3 46.5)">ILIM</text>
<text x="98.7" y="46.5" transform="rotate(-90 98.7 46.5)">GND</text>
<text x="105" y="46.5" transform="rotate(-90 105 46.5)">ITIMER</text>
<text x="137.2" y="42.8">200</text>
<text x="169.6" y="47.9">7427934</text>
<text x="172.1" y="45.3">FB2</text>
<text x="200.4" y="47.9">+5V_Power</text>
<text x="234.4" y="47.9">7427934</text>
<text x="236.8" y="45.3">FB3</text>
<text x="250.7" y="45.3">GND</text>
<text x="263.2" y="47.9">+5V_USB_C_SD</text>
<text x="58.4" y="51.7">R71</text>
<text x="94" y="52.9">R72</text>
<text x="104.7" y="51.7">C90</text>
<text x="120.7" y="52.9">R73</text>
<text x="138.4" y="51.7">C89</text>
<text x="149.9" y="48.1">+5V_prefiltered</text>
<text x="214.6" y="48.1">+5V_prefiltered</text>
<text x="22.1" y="58">GND</text>
<text x="58.4" y="54.2">47k</text>
<text x="94" y="55.5">100</text>
<text x="98.8" y="55.5">1%</text>
<text x="104.7" y="56.5">4.7nF</text>
<text x="120.7" y="55.5">549</text>
<text x="125.5" y="55.5">1%</text>
<text x="138.4" y="54.2">8.20nF</text>
<text x="191.8" y="58">1uF</text>
<text x="191.8" y="55.5">C91</text>
<text x="204.5" y="55.5">C92</text>
<text x="204.5" y="58">0.1uF</text>
<text x="256.5" y="58">1uF</text>
<text x="256.5" y="55.5">C93</text>
<text x="269.2" y="55.5">C94</text>
<text x="269.2" y="58">0.1uF</text>
<text x="95.8" y="63.1">GND</text>
<text x="190.5" y="65.6">2</text>
<text x="190.5" y="63.1">R74</text>
<text x="198.6" y="64.4">GND</text>
<text x="255.3" y="65.6">2</text>
<text x="255.3" y="63.1">R75</text>
<text x="263.4" y="64.4">GND</text>
<text x="185.9" y="72">GND</text>
<text x="207.5" y="72">GND</text>
<text x="215.8" y="72">PGND</text>
<text x="250.7" y="72">GND</text>
<text x="16.4" y="84.7">+12V</text>
<text x="71.6" y="89.8">VIN</text>
<text x="77.4" y="87.2">MP8795</text>
<text x="79.3" y="84.7">U24</text>
<text x="87.3" y="89.8">BST</text>
<text x="96.9" y="88">C95</text>
<text x="104.3" y="88.2">1uF</text>
<text x="223.3" y="89.8">+5V_Power</text>
<text x="244.4" y="88.5">U23</text>
<text x="259" y="89.8">+3V3</text>
<text x="19.8" y="91.3">C96</text>
<text x="27.4" y="91.3">C97</text>
<text x="35.1" y="91.3">C98</text>
<text x="42.7" y="91.3">C99</text>
<text x="50.3" y="91.3">C100</text>
<text x="59.7" y="93.6">290k</text>
<text x="71.6" y="94.8">EN</text>
<text x="88.1" y="94.8">SW</text>
<text x="115.3" y="93.1">4.7uH</text>
<text x="116.9" y="90.5">L2</text>
<text x="237.5" y="91">AP7361C-33E-13</text>
<text x="241.6" y="94.8">VI</text>
<text x="248.6" y="94.8">VO</text>
<text x="275.6" y="90.3">TP7</text>
<text x="275.6" y="92.8">+3V3</text>
<text x="19.8" y="96.1">10uF</text>
<text x="27.4" y="96.1">10uF</text>
<text x="35.1" y="96.1">10uF</text>
<text x="42.7" y="96.1">1uF</text>
<text x="50.3" y="96.1">1uF</text>
<text x="62.9" y="97.4">10k</text>
<text x="63" y="101.4">C105</text>
<text x="71.6" y="97.4">PGOOD</text>
<text x="71.6" y="99.9">VCC</text>
<text x="98.8" y="98.1">C104</text>
<text x="106.9" y="98.1">820pF</text>
<text x="161.3" y="100.2">+5V_prefiltered</text>
<text x="232.4" y="97.4">C101</text>
<text x="232.4" y="99.9">1uF</text>
<text x="247.2" y="98.8" transform="rotate(-90 247.2 98.8)">GND</text>
<text x="265.4" y="97.4">C102</text>
<text x="265.4" y="99.9">4.7uF</text>
<text x="271.9" y="99.9">10V</text>
<text x="276.9" y="97.4">C103</text>
<text x="276.9" y="99.9">0.1uF</text>
<text x="17" y="103.7">GND</text>
<text x="63" y="106.3">1uF</text>
<text x="88.4" y="105">FB</text>
<text x="98.6" y="103.7">R78</text>
<text x="104.2" y="105">5k</text>
<text x="126" y="106">C106</text>
<text x="133.6" y="106">C107</text>
<text x="141.2" y="106">C108</text>
<text x="148.9" y="106">C109</text>
<text x="226.6" y="107.5">GND</text>
<text x="244.3" y="107.5">GND</text>
<text x="259.6" y="107.5">GND</text>
<text x="60.2" y="111.4">GND</text>
<text x="71.6" y="112.6">MODE</text>
<text x="85.6" y="110.1">RGND</text>
<text x="88.3" y="113.9">SS</text>
<text x="98.1" y="108.8">680</text>
<text x="100.1" y="112.4">C112</text>
<text x="102.9" y="108.8">1%</text>
<text x="126" y="109.1">47uF</text>
<text x="133.6" y="109.1">47uF</text>
<text x="141.2" y="109.1">47uF</text>
<text x="148.9" y="109.1">47uF</text>
<text x="161.8" y="113.9">GND</text>
<text x="52.1" y="115.2">R80</text>
<text x="52.1" y="117.7">243k</text>
<text x="62.2" y="119">R81</text>
<text x="71.6" y="116.4">CS</text>
<text x="78.3" y="117.6" transform="rotate(-90 78.3 117.6)">PGND</text>
<text x="84.7" y="117.6" transform="rotate(-90 84.7 117.6)">AGND</text>
<text x="98.3" y="117.7">C113</text>
<text x="46.9" y="125.3">AGND</text>
<text x="62.2" y="121.5">8k</text>
<text x="75.4" y="125.3">GND</text>
<text x="98.3" y="122.8">22nF</text>
<text x="57.1" y="129.1">AGND</text>
<text x="81.2" y="126.6">AGND</text>
<text x="95.2" y="131.7">AGND</text>
<text x="253.9" y="126.6">+3V3</text>
<text x="259.1" y="136.8">560</text>
<text x="259.1" y="134.2">R82</text>
<text x="265.1" y="135.5">GREEN</text>
<text x="266.3" y="132.9">D14</text>
<text x="179" y="140.6">+12V</text>
<text x="196.9" y="140.8">+5V_prefiltered</text>
<text x="223.4" y="140.6">+3V3</text>
<text x="245.8" y="143.1">VCORE</text>
<text x="184.2" y="148.2">R84</text>
<text x="190.1" y="149.5">D15</text>
<text x="207" y="148.2">R85</text>
<text x="213" y="149.5">D16</text>
<text x="228.6" y="148.2">R86</text>
<text x="234.6" y="149.5">D17</text>
<text x="254.6" y="145.6">R83</text>
<text x="254.7" y="148.2">10k</text>
<text x="267.2" y="147.1">B</text>
<text x="274.1" y="144.2" transform="rotate(-90 274.1 144.2)">C</text>
<text x="276.9" y="146.9">Q1</text>
<text x="276.9" y="149.5">MMBT2222A</text>
<text x="184.2" y="150.7">4.7k</text>
<text x="188.9" y="152">GREEN</text>
<text x="207" y="150.7">1.5k</text>
<text x="211.8" y="152">GREEN</text>
<text x="228.6" y="150.7">560</text>
<text x="233.4" y="152">GREEN</text>
<text x="266.8" y="152">R87</text>
<text x="267.3" y="154.5">1M</text>
<text x="274.1" y="151.8" transform="rotate(-90 274.1 151.8)">E</text>
<text x="17.5" y="160.9">+5V_Power</text>
<text x="80.6" y="160.9">U25</text>
<text x="108" y="160.9">L3</text>
<text x="125.7" y="161.4">TP8</text>
<text x="141.6" y="160.9">VCORE</text>
<text x="22.6" y="167.7">C114</text>
<text x="31.5" y="167.7">C115</text>
<text x="40.4" y="167.7">C116</text>
<text x="74.1" y="163.4">MIC23201YML-TR</text>
<text x="75.4" y="166">VIN</text>
<text x="86.8" y="166">SW</text>
<text x="106.4" y="163.4">1.5uH</text>
<text x="125.7" y="163.9">VCORE</text>
<text x="196.1" y="164.7">GND</text>
<text x="218.9" y="164.7">GND</text>
<text x="240.5" y="164.7">GND</text>
<text x="272.3" y="163.4">GND</text>
<text x="27.3" y="172.3">40V</text>
<text x="32.3" y="172.3">0.1uF</text>
<text x="41.2" y="172.3">0.1uF</text>
<text x="50.5" y="170.3">C119</text>
<text x="65.4" y="169.8">R88</text>
<text x="65.5" y="172.3">10k</text>
<text x="75.4" y="168.5">SVIN</text>
<text x="75.4" y="172.3">EN</text>
<text x="85.7" y="168.5">SNS</text>
<text x="119.4" y="173.6">10k</text>
<text x="119.4" y="171">R89</text>
<text x="137.2" y="168.5">C117</text>
<text x="137.2" y="171">22uF</text>
<text x="143" y="171">40V</text>
<text x="148.6" y="168.5">C118</text>
<text x="148.6" y="171">0.1uF</text>
<text x="20.8" y="178.7">GND</text>
<text x="29.7" y="178.7">GND</text>
<text x="38.6" y="178.7">GND</text>
<text x="59.4" y="176.6">C120</text>
<text x="75.4" y="174.9">SS</text>
<text x="75.4" y="179.9">PGND</text>
<text x="87.1" y="177.4">FB</text>
<text x="101.5" y="179.9">+3V3</text>
<text x="131.3" y="178.7">GND</text>
<text x="142.7" y="178.7">GND</text>
<text x="48.8" y="181.2">GND</text>
<text x="60" y="181.2">470pF</text>
<text x="75.4" y="182.5">AGND</text>
<text x="75.4" y="185">EP</text>
<text x="86.9" y="185">PG</text>
<text x="94.6" y="182.7">R91</text>
<text x="94.7" y="185">10k</text>
<text x="119.4" y="183.7">12k</text>
<text x="119.4" y="181.2">R90</text>
<text x="57.7" y="187.6">GND</text>
<text x="114.8" y="191.4">GND</text>
<text x="70.4" y="192.6">GND</text>
</g>
<g font-size="1.8" fill="#840084">
<text x="253.4" y="23.7">Power</text>
<text x="51.5" y="26.3">Power</text>
<text x="142.9" y="26.3">Power</text>
<text x="188.7" y="50.4">Power</text>
<text x="253.4" y="50.4">Power</text>
<text x="264.9" y="92.3">Power</text>
<text x="149.3" y="102.5">Power</text>
<text x="134" y="163.4">Power</text>
</g>
<g font-size="1.8" fill="#a90000">
<text x="85" y="27.7">16</text>
<text x="85.7" y="27.7">1</text>
<text x="85.7" y="27.7">2</text>
<text x="107.9" y="27.7">17</text>
<text x="108.9" y="27.7">1</text>
<text x="108.9" y="27.7">2</text>
<text x="130.1" y="27.7">1</text>
<text x="137.7" y="27.7">7</text>
<text x="23.9" y="31.2" transform="rotate(-90 23.9 31.2)">4</text>
<text x="26.4" y="31.2" transform="rotate(-90 26.4 31.2)">3</text>
<text x="29" y="31.2" transform="rotate(-90 29 31.2)">2</text>
<text x="31.5" y="31.2" transform="rotate(-90 31.5 31.2)">1</text>
<text x="41.7" y="30.6" transform="rotate(-90 41.7 30.6)">1</text>
<text x="85" y="32.8">12</text>
<text x="85" y="35.3">11</text>
<text x="85.7" y="30.2">6</text>
<text x="107.9" y="32.8">13</text>
<text x="108.5" y="35.3">9</text>
<text x="134.4" y="35" transform="rotate(-90 134.4 35)">4</text>
<text x="41.7" y="36.9" transform="rotate(-90 41.7 36.9)">2</text>
<text x="85" y="37.8">10</text>
<text x="107.9" y="37.8">15</text>
<text x="23.9" y="46.4" transform="rotate(-90 23.9 46.4)">8</text>
<text x="26.4" y="46.4" transform="rotate(-90 26.4 46.4)">7</text>
<text x="29" y="46.4" transform="rotate(-90 29 46.4)">6</text>
<text x="31.5" y="46.4" transform="rotate(-90 31.5 46.4)">5</text>
<text x="91.2" y="49" transform="rotate(-90 91.2 49)">8</text>
<text x="97.5" y="49.6" transform="rotate(-90 97.5 49.6)">14</text>
<text x="97.5" y="49" transform="rotate(-90 97.5 49)">5</text>
<text x="103.9" y="49" transform="rotate(-90 103.9 49)">7</text>
<text x="68.5" y="88.6">10</text>
<text x="68.5" y="88.6">21</text>
<text x="92" y="88.6">1</text>
<text x="69.1" y="93.7">8</text>
<text x="91.4" y="93.7">20</text>
<text x="239.3" y="93.7">1</text>
<text x="252" y="93.7">3</text>
<text x="68.5" y="98.8">19</text>
<text x="69.1" y="96.3">9</text>
<text x="246.1" y="101" transform="rotate(-90 246.1 101)">2</text>
<text x="92" y="103.9">7</text>
<text x="69.1" y="111.5">4</text>
<text x="92" y="109">6</text>
<text x="92" y="112.8">5</text>
<text x="69.1" y="115.3">3</text>
<text x="77.2" y="120.7" transform="rotate(-90 77.2 120.7)">11</text>
<text x="83.6" y="120.1" transform="rotate(-90 83.6 120.1)">2</text>
<text x="73" y="164.8">9</text>
<text x="73" y="167.4">8</text>
<text x="90.7" y="164.8">1</text>
<text x="90.7" y="167.4">3</text>
<text x="73" y="171.2">2</text>
<text x="73" y="173.7">6</text>
<text x="72.3" y="178.8">10</text>
<text x="90.7" y="176.3">4</text>
<text x="72.3" y="183.9">11</text>
<text x="73" y="181.4">7</text>
<text x="90.7" y="183.9">5</text>
</g>
<g font-size="1.4" fill="#006464">
<text x="59.7" y="90.9">R76</text>
<text x="63.2" y="95.7">R77</text>
<text x="98" y="106.1">R79</text>
</g>
</svg>
